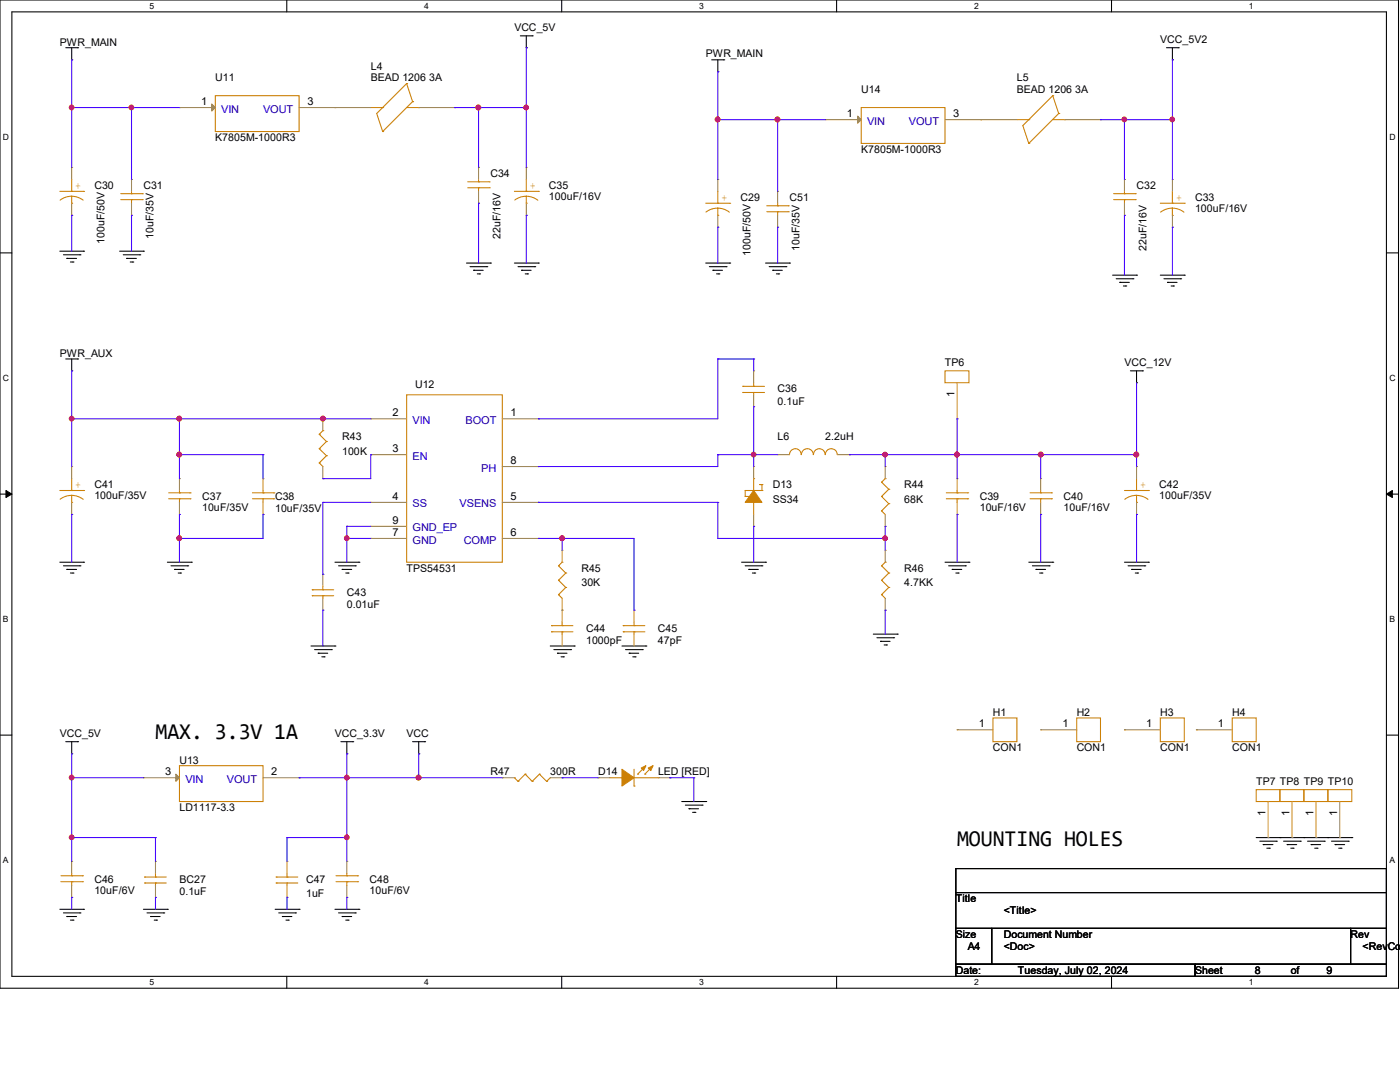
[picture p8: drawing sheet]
<svg xmlns="http://www.w3.org/2000/svg" width="279mm" height="216mm" viewBox="0 0 279 216" stroke-linecap="round" stroke-linejoin="round" font-family="sans-serif">
<path d="M0 0h279.1v197.2h-279.1zM2.4 2.4h274.3v192.4h-274.3z" fill="none" stroke="#000" stroke-width=".21"/>
<g fill="#fff">
<path d="M29.8 .3h.9v1.9h-.9z"/>
<path d="M29.8 195.1h.9v1.9h-.9z"/>
</g>
<path d="M57.2 0v2.4M57.2 194.8v2.4" fill="none" stroke="#000" stroke-width=".21"/>
<g fill="#fff">
<path d="M84.7 .3h.9v1.9h-.9z"/>
<path d="M84.7 195.1h.9v1.9h-.9z"/>
</g>
<path d="M112.1 0v2.4M112.1 194.8v2.4" fill="none" stroke="#000" stroke-width=".21"/>
<g fill="#fff">
<path d="M139.5 .3h1v1.9h-1z"/>
<path d="M139.5 195.1h1v1.9h-1z"/>
</g>
<path d="M167 0v2.4M167 194.8v2.4" fill="none" stroke="#000" stroke-width=".21"/>
<g fill="#fff">
<path d="M194.4 .3h.9v1.9h-.9z"/>
<path d="M194.4 195.1h.9v1.9h-.9z"/>
</g>
<path d="M221.8 0v2.4M221.8 194.8v2.4" fill="none" stroke="#000" stroke-width=".21"/>
<g fill="#fff">
<path d="M249.3 .3h.9v1.9h-.9z"/>
<path d="M249.3 195.1h.9v1.9h-.9z"/>
<path d="M.6 26.4h1.2v1.9h-1.2z"/>
<path d="M277.3 26.4h1.2v1.9h-1.2z"/>
<path d="M.6 74.5h1.2v1.9h-1.2z"/>
<path d="M277.3 74.5h1.2v1.9h-1.2z"/>
</g>
<path d="M0 50.5h2.4M276.7 50.5h2.4" fill="none" stroke="#000" stroke-width=".21"/>
<g fill="#fff">
<path d="M.6 122.6h1.1v1.9h-1.1z"/>
<path d="M277.3 122.6h1.1v1.9h-1.1z"/>
</g>
<path d="M0 98.6h2.4M276.7 98.6h2.4" fill="none" stroke="#000" stroke-width=".21"/>
<path d="M1.2 97.9l1.2 .7-1.2 .7zM276.7 98.6l1.2-.7v1.4z" fill="#000" stroke="#000" stroke-width=".2"/>
<g fill="#fff">
<path d="M.6 170.7h1.1v1.9h-1.1z"/>
<path d="M277.3 170.7h1.1v1.9h-1.1z"/>
</g>
<g fill="none" stroke="#000" stroke-width=".21">
<path d="M13.1 9.5h2.4M14.3 11.9h.1M14.3 9.5v2.4M15.5 9.5h.1M103.8 7.2h2.4M105 9.5h.1M105 7.2v2.3M106.2 7.2h.1M142 11.9h2.4M143.3 14.3h.1M143.3 11.9v2.4M144.4 11.9h.1"/>
<path d="M232.8 9.5h2.4M234 11.9h.1M234 9.5v2.4M235.2 9.5h.1M11.9 50.1h4.8M12.7 50.8h3.3M13.3 51.6h.1M13.3 51.6h2M14.1 52.3h.5M14.6 52.3h.1M16 50.8h.1M16.7 50.1h.1"/>
<path d="M23.9 50.1h4.7M24.6 50.8h3.3M25.3 51.6h.1M25.3 51.6h1.9M26 52.3h.5M26.5 52.3h.1M27.9 50.8h.1M28.6 50.1h.1M93.1 52.5h4.8M93.8 53.2h3.4M94.5 53.9h.1M94.5 53.9h1.9"/>
<path d="M95.2 54.7h.5M95.7 54.7h.1M97.2 53.2h.1M97.9 52.5h.1M102.7 52.5h4.7M103.4 53.2h3.3M104.1 53.9h.1M104.1 53.9h1.9M104.8 54.7h.5M105.3 54.7h.1M106.7 53.2h.1M107.4 52.5h.1"/>
<path d="M140.8 52.5h4.8M141.6 53.2h3.3M142.3 53.9h.1M142.3 53.9h1.9M143 54.7h.5M143.5 54.7h.1M144.9 53.2h.1M145.6 52.5h.1M152.8 52.5h4.8M153.5 53.2h3.3M154.2 53.9h.1M154.2 53.9h1.9"/>
<path d="M154.9 54.7h.5M155.4 54.7h.1M156.8 53.2h.1M157.6 52.5h.1M222 54.9h4.8M222.8 55.6h3.3M223.5 56.3h.1M223.5 56.3h1.9M224.2 57.1h.5M224.7 57.1h.1M226.1 55.6h.1M226.8 54.9h.1"/>
<path d="M231.6 54.9h4.7M232.3 55.6h3.3M233 56.3h.1M233 56.3h1.9M233.7 57.1h.5M234.2 57.1h.1M235.6 55.6h.1M236.3 54.9h.1M13.1 71.6h2.4M14.3 74h.1M14.3 71.6v2.4M15.5 71.6h.1"/>
<path d="M225.6 74h2.4M226.8 76.4h.1M226.8 74v2.4M228 74h.1M11.9 112.2h4.8M12.7 112.9h3.3M13.3 113.6h.1M13.3 113.6h2M14.1 114.3h.5M14.6 114.3h.1M16 112.9h.1M16.7 112.2h.1"/>
<path d="M33.4 112.2h4.8M34.1 112.9h3.4M34.8 113.6h.1M34.8 113.6h1.9M35.6 114.3h.4M36 114.3h.1M37.5 112.9h.1M38.2 112.2h.1M66.8 112.2h4.8M67.6 112.9h3.3M68.3 113.6h.1M68.3 113.6h1.9"/>
<path d="M69 114.3h.5M69.5 114.3h.1M70.9 112.9h.1M71.6 112.2h.1M148 112.2h4.8M148.7 112.9h3.4M149.4 113.6h.1M149.4 113.6h1.9M150.2 114.3h.4M150.6 114.3h.1M152.1 112.9h.1M152.8 112.2h.1"/>
<path d="M188.6 112.2h4.8M189.3 112.9h3.4M190 113.6h.1M190 113.6h1.9M190.8 114.3h.4M191.2 114.3h.1M192.7 112.9h.1M193.4 112.2h.1M205.3 112.2h4.8M206 112.9h3.4M206.8 113.6h.1M206.8 113.6h1.9"/>
<path d="M207.5 114.3h.4M207.9 114.3h.1M209.4 112.9h.1M210.1 112.2h.1M224.4 112.2h4.8M225.1 112.9h3.4M225.8 113.6h.1M225.8 113.6h2M226.6 114.3h.4M227 114.3h.1M228.5 112.9h.1M229.2 112.2h.1"/>
<path d="M62.1 128.9h4.7M62.8 129.6h3.3M63.5 130.3h.1M63.5 130.3h1.9M64.2 131.1h.5M64.7 131.1h.1M66.1 129.6h.1M66.8 128.9h.1M109.8 128.9h4.8M110.5 129.6h3.4M111.3 130.3h.1M111.3 130.3h1.9"/>
<path d="M112 131.1h.4M112.4 131.1h.1M113.9 129.6h.1M114.6 128.9h.1M124.1 128.9h4.8M124.8 129.6h3.4M125.6 130.3h.1M125.6 130.3h1.9M126.3 131.1h.4M126.7 131.1h.1M128.2 129.6h.1M128.9 128.9h.1"/>
<path d="M174.3 126.5h4.8M175 127.3h3.4M175.7 128h.1M175.7 128h1.9M176.4 128.7h.5M176.9 128.7h.1M178.4 127.3h.1M179.1 126.5h.1M0 146.7h2.4M13.1 148h2.4M14.3 150.4h.1M14.3 148v2.4"/>
<path d="M15.5 148h.1M68 148h2.4M69.2 150.4h.1M69.2 148v2.4M70.4 148h.1M82.3 148h2.5M83.6 150.4h.1M83.6 148v2.4M84.8 148h.1M136.1 159.9h4.7M140.8 159.9h.1M276.7 146.7h2.4"/>
<path d="M136.8 160.7h3.3M137.5 161.4h.1M137.5 161.4h1.9M138.2 162.1h.5M138.7 162.1h.1M140.1 160.7h.1M190.8 173.3h85.9v4.8h-85.9zM190.8 178.1h85.9v7.2h-85.9zM250.7 167.1h19.1M251.4 167.9h3.3M252.1 168.5h.1M252.1 168.5h1.9"/>
<path d="M252.8 169.2h.5M253.3 169.2h.1M254.7 167.9h.1M255.4 167.1h.1M256.2 167.9h3.3M256.9 168.5h.1M256.9 168.5h1.9M257.6 169.2h.5M258.1 169.2h.1M259.5 167.9h.1M260.2 167.1h.1M260.9 167.9h3.4"/>
<path d="M261.7 168.5h.1M261.7 168.5h1.9M262.4 169.2h.4M262.8 169.2h.1M264.3 167.9h.1M265 167.1h.1M265.7 167.9h3.4M266.4 168.5h.1M266.4 168.5h2M267.2 169.2h.4M267.6 169.2h.1M269.1 167.9h.1"/>
<path d="M269.8 167.1h.1M11.9 181.4h4.8M12.7 182.2h3.3M13.3 182.9h.1M13.3 182.9h2M14.1 183.6h.5M14.6 183.6h.1M16 182.2h.1M16.7 181.4h.1M28.6 181.4h4.8M29.3 182.2h3.4M30.1 182.9h.1"/>
<path d="M30.1 182.9h1.9M30.8 183.6h.4M31.2 183.6h.1M32.7 182.2h.1M33.4 181.4h.1M54.9 181.4h4.8M55.6 182.2h3.4M56.3 182.9h.1M56.3 182.9h2M57.1 183.6h.4M57.5 183.6h.1M59 182.2h.1"/>
<path d="M59.7 181.4h.1M66.8 181.4h4.8M67.6 182.2h3.3M68.3 182.9h.1M68.3 182.9h1.9M69 183.6h.5M69.5 183.6h.1M70.9 182.2h.1M71.6 181.4h.1M190.8 185.3h7.1v7.1h-7.1zM190.8 192.4h47.7v2.4h-47.7zM197.9 185.3h71.6v7.1h-71.6z"/>
<path d="M238.5 192.4h38.2v2.4h-38.2zM269.5 185.3h7.2v7.1h-7.2z"/>
</g>
<g fill="none" stroke="#cc8006" stroke-width=".21">
<path d="M43 19.1h16.7v7.1h-16.7zM81.2 16.7h.1M81.2 16.7l-6 5.9 1.2 3.6M81.2 16.7l1.1 3.6M210.1 19.1h.1M210.1 19.1l-6 6 1.2 3.5M210.1 19.1l1.2 3.5M11.9 38.2h4.8M14.3 38.2h.1M14.3 39.2l1.4 .3 .9 .4M14.3 39.2l-1 .1-1.3 .6M14.3 35.8v2.4"/>
<path d="M14.3 39.2v1.4M16.7 38.2h.1M24.1 39.8h4.3M24.1 38.7h4.3M26.2 38.7h.1M26.2 39.8h.1M26.2 38.2v.5M26.2 39.8v.8M28.4 39.8h.1M28.4 38.7h.1M74 21.5h2.4M76.4 26.2h.1"/>
<path d="M76.4 21.5h.1M81.2 21.5h2.4M82.3 20.3h.1M82.3 20.3l-5.9 5.9M83.6 21.5h.1M93.3 37.5h4.3M93.3 36.3h4.3M95.5 36.3h.1M95.5 37.5h.1M95.5 35.8v.5M95.5 37.5v.7M97.6 37.5h.1"/>
<path d="M97.6 36.3h.1M102.7 38.2h4.7M105 38.2h.1M105 39.2l1.5 .3 .8 .5M105 39.2l-1 .1-1.3 .6M105 35.8v2.4M105 39.2v1.4M107.4 38.2h.1M143.3 38.2v2.4M171.9 21.5h16.7v7.1h-16.7zM202.9 23.9h2.4M205.3 28.6h.1"/>
<path d="M205.3 23.9h.1M210.1 23.9h2.4M211.3 22.6h.1M211.3 22.6l-6 6M212.5 23.9h.1M222.2 39.8h4.4M222.2 38.7h4.4M224.4 38.7h.1M224.4 39.8h.1M224.4 38.2v.5M224.4 39.8v.8M226.6 39.8h.1"/>
<path d="M226.6 38.7h.1M234 38.2v2.4M14.3 40.6h.1M105 40.6h.1M140.8 40.6h4.8M143.3 43h.1M143.3 40.6h.1M143.3 41.5l.9 .2 1.4 .6M143.3 41.5l-1.1 .2-1.3 .6M143.3 41.5v1.5M145.6 40.6h.1M153 42.2h4.3"/>
<path d="M153 41.1h4.3M155.2 41.1h.1M155.2 42.2h.1M155.2 40.6v.5M155.2 42.2v.8M157.3 42.2h.1M157.3 41.1h.1M231.6 40.6h4.7M234 43h.1M234 40.6h.1M234 41.5l1.4 .3 .9 .5M234 41.5l-1 .2-1.4 .6"/>
<path d="M234 41.5v1.5M236.3 40.6h.1M81.2 78.8h19v33.4h-19zM148.3 77.1h.1M148.3 78.3h.1M148.3 77.1h4.3M148.3 78.3h4.3M150.4 78.3h.1M150.4 77.1h.1M150.4 76.4v.7M150.4 78.3v.5M188.6 74h4.8v2.4h-4.8z"/>
<path d="M11.9 97.9h4.8M14.3 97.9h.1M14.3 98.8l1.4 .3 .9 .5M14.3 98.8l-1 .2-1.3 .6M14.3 95.5v2.4M14.3 98.8v1.4M16.7 97.9h.1M33.7 99.5h4.2M33.7 98.3h4.2M35.8 98.3h.1M35.8 99.5h.1M35.8 97.9v.4"/>
<path d="M35.8 99.5v.7M37.9 99.5h.1M37.9 98.3h.1M50.4 99.5h4.3M50.4 98.3h4.3M52.5 98.3h.1M52.5 99.5h.1M52.5 97.9v.4M52.5 99.5v.7M54.7 99.5h.1M54.7 98.3h.1M63.7 92.4h.1"/>
<path d="M63.7 89.5h.1M63.7 86.7h.1M63.7 92.4l.7 .7M63.7 89.5l1.5 1.4M63.7 86.7l1.5 1.4M64.4 85.9h.1M64.4 85.9l-.7 .8M65.2 90.9h.1M65.2 88.1h.1M65.2 90.9l-1.5 1.5M65.2 88.1l-1.5 1.4M148.7 99.1h.1"/>
<path d="M148.7 99.1h.5M149.2 99.1h.1M150.4 95.5h.1M150.4 95.5v2.4M151.6 96.7h.1M151.6 96.7h.5M152.1 97.9h.1M152.1 96.7h.1M152.1 97.9h-3.4v1.2M152.1 96.7v1.2M157.6 90.7a1.16 1.16 0 0 1 1.1-1.2 1.16 1.16 0 0 1 1.2 1.2M159.9 90.7a1.19 1.19 0 0 1 1.2-1.2 1.19 1.19 0 0 1 1.2 1.2"/>
<path d="M162.3 90.7a1.16 1.16 0 0 1 1.2-1.2 1.16 1.16 0 0 1 1.2 1.2 1.21 1.21 0 0 1 1.2-1.2 1.21 1.21 0 0 1 1.2 1.2M175.9 99.1h.1M175.9 96.2h.1M175.9 99.1l1.5 1.4M175.9 96.2l1.5 1.4M176.7 95.5h.1M176.7 95.5l-.8 .7M177.4 97.6h.1M177.4 97.6l-1.5 1.5M188.8 99.5h4.3M188.8 98.3h4.3M191 98.3h.1"/>
<path d="M191 99.5h.1M191 97.9v.4M191 99.5v.7M193.1 99.5h.1M193.1 98.3h.1M205.6 99.5h4.2M205.6 98.3h4.2M207.7 98.3h.1M207.7 99.5h.1M207.7 97.9v.4M207.7 99.5v.7M209.8 99.5h.1"/>
<path d="M209.8 98.3h.1M224.4 97.9h4.8M226.8 97.9h.1M226.8 98.8l1 .2 1.3 .6M226.8 98.8l-1 .2-1.3 .6M226.8 95.5v2.4M226.8 98.8v1.4M229.2 97.9h.1M14.3 100.2h.1M62.3 117.7h.1M62.3 118.9h.1M62.3 117.7h4.3"/>
<path d="M62.3 118.9h4.3M64.4 118.9h.1M64.4 117.7h.1M64.4 117v.7M64.4 118.9v.5M111.5 118.7h.1M111.5 115.8h.1M111.5 112.9h.1M111.5 118.7l.7 .7M111.5 115.8l1.4 1.4M111.5 112.9l1.4 1.4M112.2 112.2h.1"/>
<path d="M112.2 112.2l-.7 .7M112.9 117.2h.1M112.9 114.3h.1M112.9 117.2l-1.4 1.5M112.9 114.3l-1.4 1.5M150.4 100.2h.1M150.4 100.2v2.5M175.9 101.9h.1M175.9 118.7h.1M175.9 115.8h.1M175.9 112.9h.1M175.9 101.9l.8 .8"/>
<path d="M175.9 118.7l.8 .7M175.9 115.8l1.5 1.4M175.9 112.9l1.5 1.4M176.7 112.2h.1M176.7 112.2l-.8 .7M177.4 100.5h.1M177.4 117.2h.1M177.4 114.3h.1M177.4 100.5l-1.5 1.4M177.4 117.2l-1.5 1.5M177.4 114.3l-1.5 1.5M226.8 100.2h.1"/>
<path d="M110.1 124.8h.1M110.1 126.1h.1M110.1 124.8h4.2M110.1 126.1h4.2M112.2 126.1h.1M112.2 124.8h.1M112.2 124.1v.7M112.2 126.1v.4M124.4 124.8h.1M124.4 126.1h.1M124.4 124.8h4.3M124.4 126.1h4.3"/>
<path d="M126.5 126.1h.1M126.5 124.8h.1M126.5 124.1v.7M126.5 126.1v.4M35.8 152.8h16.7v7.1h-16.7zM102.7 155.2h.1M102.7 155.2l.7 .7M103.4 155.9h.1M104.8 154.5h.1M104.8 154.5l1.4 1.4M104.8 154.5l-1.4 1.4M106.2 155.9h.1"/>
<path d="M107.7 154.5h.1M107.7 154.5l1.4 1.4M107.7 154.5l-1.5 1.4M109.1 155.9h.1M109.8 155.2l-.7 .7M121.8 155.2h2.3M124.1 155.2h.1M126.5 156.8h.1M126.5 153.5v3.3M126.5 155.2h4.8M127.3 154.5h.1M128.7 154.5h.1"/>
<path d="M128.7 153l-1.4 1.5M130.1 153l-1.4 1.5M131.3 155.2h.1M198.2 143.3h4.7v4.7h-4.7zM214.9 143.3h4.7v4.7h-4.7zM231.6 143.3h4.7v4.7h-4.7zM245.9 143.3h4.8v4.7h-4.8zM250.7 157.6h4.7v2.3h-4.7zM255.4 157.6h4.8v2.3h-4.8zM260.2 157.6h4.8v2.3h-4.8zM265 157.6h4.8v2.3h-4.8zM12.1 175.9h4.4"/>
<path d="M12.1 174.8h4.4M14.3 174.8h.1M14.3 175.9h.1M14.3 174.3v.5M14.3 175.9v.8M16.5 175.9h.1M16.5 174.8h.1M28.9 175h.1M28.9 176.2h.1M28.9 175h4.3M28.9 176.2h4.3M31 176.2h.1"/>
<path d="M31 175h.1M31 174.3v.7M31 176.2v.5M55.1 175h.1M55.1 176.2h.1M55.1 175h4.3M55.1 176.2h4.3M57.3 176.2h.1M57.3 175h.1M57.3 174.3v.7M57.3 176.2v.5M67.1 175.9h4.3"/>
<path d="M67.1 174.8h4.3M69.2 174.8h.1M69.2 175.9h.1M69.2 174.3v.5M69.2 175.9v.8M71.4 175.9h.1M71.4 174.8h.1"/>
</g>
<g fill="none" stroke="#a84" stroke-width=".21">
<path d="M14.3 33.4h.1M14.3 33.4v2.4M26.2 35.8h.1M26.2 35.8v2.4M35.8 21.5h.1M35.8 21.5h7.2M59.7 21.5h14.3M66.8 21.5h.1M83.6 21.5h7.1M90.7 21.5h.1M95.5 33.4h.1M95.5 33.4v2.4"/>
<path d="M95.5 38.2v2.4M105 33.4h.1M105 33.4v2.4M143.3 35.8h.1M143.3 35.8v2.4M155.2 38.2h.1M155.2 38.2v2.4M164.7 23.9h.1M164.7 23.9h7.2M188.6 23.9h14.3M195.7 23.9h.1M212.5 23.9h7.1"/>
<path d="M219.6 23.9h.1M224.4 35.8h.1M224.4 35.8v2.4M234 35.8h.1M234 35.8v2.4M14.3 43h.1M14.3 40.6v2.4M26.2 43h.1M26.2 40.6v2.4M95.5 40.6h.1M105 43h.1M105 40.6v2.4"/>
<path d="M143.3 45.3h.1M143.3 43v2.3M155.2 45.3h.1M155.2 43v2.3M224.4 43h.1M224.4 40.6v2.4M234 45.3h.1M234 43v2.3M150.4 74h.1M150.4 74v2.4M150.4 78.8v2.4M191 76.4v7.2"/>
<path d="M14.3 93.1h.1M14.3 93.1v2.4M35.8 95.5h.1M35.8 95.5v2.4M52.5 95.5h.1M52.5 95.5v2.4M64.4 95.5h.1M64.4 83.6h.1M64.4 83.6v2.3M64.4 93.1v2.4M74 90.7h.1M74 83.6h.1"/>
<path d="M74 90.7h7.2M74 83.6h7.2M100.2 93.1h7.2M100.2 83.6h7.2M107.4 93.1h.1M107.4 83.6h.1M150.4 81.2h.1M150.4 93.1h.1M150.4 93.1v2.4M155.2 90.7h.1M155.2 90.7h2.4M167.1 90.7h2.4"/>
<path d="M169.5 90.7h.1M176.7 93.1h.1M176.7 93.1v2.4M191 95.5h.1M191 83.6h.1M191 95.5v2.4M207.7 95.5h.1M207.7 95.5v2.4M226.8 93.1h.1M226.8 93.1v2.4M14.3 102.7h.1M14.3 100.2v2.5"/>
<path d="M35.8 102.7h.1M35.8 100.2v2.5M52.5 102.7h.1M52.5 100.2v2.5M64.4 114.6h.1M64.4 114.6v2.4M64.4 119.4v2.4M74 107.4h.1M74 100.2h.1M74 105h.1M74 107.4h7.2M74 100.2h7.2"/>
<path d="M74 105h7.2M100.2 107.4h7.2M100.2 100.2h7.2M107.4 100.2h.1M107.4 107.4h.1M112.2 109.8h.1M112.2 109.8v2.4M112.2 119.4v4.7M150.4 105h.1M150.4 102.7v2.3M176.7 105h.1M176.7 109.8h.1"/>
<path d="M176.7 102.7v2.3M176.7 109.8v2.4M176.7 119.4v2.4M191 102.7h.1M191 100.2v2.5M207.7 102.7h.1M207.7 100.2v2.5M226.8 102.7h.1M226.8 100.2v2.5M64.4 121.8h.1M112.2 128.9h.1M112.2 121.8h.1"/>
<path d="M112.2 126.5v2.4M126.5 128.9h.1M126.5 121.8h.1M126.5 121.8v2.3M126.5 126.5v2.4M176.7 121.8h.1M28.6 155.2h.1M28.6 155.2h7.2M52.5 155.2h7.2M59.7 155.2h.1M100.2 155.2h.1M100.2 155.2h2.5"/>
<path d="M109.8 155.2h2.4M112.2 155.2h.1M119.4 155.2h.1M119.4 155.2h2.4M131.3 155.2h2.4M133.7 155.2h.1M191 145.6h.1M191 145.6h7.2M207.7 145.6h.1M207.7 145.6h7.2M224.4 145.6h.1M224.4 145.6h7.2"/>
<path d="M238.8 145.6h.1M238.8 145.6h7.1M253.1 159.9v7.2M257.9 159.9v7.2M262.6 159.9v7.2M267.4 159.9v7.2M14.3 171.9h.1M14.3 179.1h.1M14.3 171.9v2.4M14.3 176.7v2.4M31 179.1h.1M31 171.9h.1"/>
<path d="M31 171.9v2.4M31 176.7v2.4M57.3 179.1h.1M57.3 171.9h.1M57.3 171.9v2.4M57.3 176.7v2.4M69.2 171.9h.1M69.2 179.1h.1M69.2 171.9v2.4M69.2 176.7v2.4M253.1 167.1h.1M257.9 167.1h.1"/>
<path d="M262.6 167.1h.1M267.4 167.1h.1"/>
</g>
<g fill="#a84" stroke="#a84" stroke-width=".21">
<path d="M42.2 20.7l.8 .8-.8 .7z"/>
<path d="M171.2 23.2l.7 .7-.7 .7z"/>
<path d="M35.1 154.5l.7 .7-.7 .7z"/>
</g>
<g fill="#cc8006" stroke="#cc8006" stroke-width=".21">
<path d="M124.1 153.5l2.4 1.7-2.4 1.6z" fill-rule="evenodd"/>
<path d="M129.4 153.2l.9-.4-.4 1z" fill-rule="evenodd"/>
<path d="M128 153.2l.9-.4-.5 1z" fill-rule="evenodd"/>
<path d="M150.4 97.9l1.7 2.3h-3.4z" fill-rule="evenodd"/>
</g>
<g fill="none" stroke="#4200ff" stroke-width=".21">
<path d="M14.3 11.9h.1M14.3 11.9v21.5M105 9.5h.1M105 9.5v23.9M143.3 14.3h.1M143.3 14.3v21.5M234 11.9h.1M234 11.9v23.9M14.3 21.5h.1M14.3 21.5h21.5M26.2 21.5h.1M26.2 21.5v14.3"/>
<path d="M90.7 21.5h.1M90.7 21.5h14.3M95.5 21.5h.1M95.5 21.5v11.9M105 21.5h.1M143.3 23.9h.1M143.3 23.9h21.4M155.2 23.9h.1M155.2 23.9v14.3M219.6 23.9h.1M219.6 23.9h14.4M224.4 23.9h.1"/>
<path d="M224.4 23.9v11.9M234 23.9h.1M14.3 43h.1M14.3 43v7.1M26.2 43h.1M26.2 43v7.1M95.5 40.6h.1M95.5 40.6v11.9M105 43h.1M105 43v9.5M143.3 45.3h.1M143.3 45.3v7.2"/>
<path d="M155.2 45.3h.1M155.2 45.3v7.2M224.4 43h.1M224.4 43v11.9M234 45.3h.1M234 45.3v9.6M14.3 74h.1M14.3 74v19.1M143.3 71.6h.1M143.3 71.6h7.1M143.3 71.6v12h-35.9M150.4 71.6h.1"/>
<path d="M150.4 71.6v2.4M226.8 76.4v16.7M14.3 83.6h.1M14.3 83.6h59.7M35.8 83.6h.1M35.8 90.7h.1M35.8 83.6v11.9M35.8 90.7h16.7M52.5 90.7h.1M52.5 90.7v4.8M64.4 83.6h.1M64.4 95.5h.1"/>
<path d="M74 90.7h.1M74 90.7v4.8h-9.6M107.4 83.6h.1M107.4 93.1h.1M143.3 90.7h.1M143.3 90.7v2.4h-35.9M143.3 90.7h11.9M150.4 81.2h.1M150.4 90.7h.1M150.4 81.2v11.9M169.5 90.7h.1M169.5 90.7h57.3"/>
<path d="M176.7 90.7h.1M176.7 90.7v2.4M191 83.6h.1M191 90.7h.1M191 83.6v11.9M207.7 90.7h.1M207.7 90.7v4.8M226.8 90.7h.1M14.3 102.7h.1M14.3 102.7v9.5M35.8 102.7h.1M35.8 107.4h.1"/>
<path d="M35.8 102.7v9.5M52.5 102.7h.1M52.5 102.7v4.7h-16.7M64.4 100.2h.1M64.4 114.6h.1M64.4 100.2h9.6M64.4 100.2v14.4M69.2 105h.1M69.2 107.4h.1M69.2 105v7.2M69.2 105h4.8M69.2 107.4h4.8"/>
<path d="M107.4 100.2h.1M107.4 107.4h.1M107.4 100.2h35.9M107.4 107.4h19.1v14.4M112.2 107.4h.1M112.2 107.4v2.4M143.3 100.2h.1M143.3 107.4h.1M143.3 100.2v7.2M143.3 107.4h33.4M150.4 105h.1M150.4 105v7.2"/>
<path d="M176.7 105h.1M176.7 107.4h.1M176.7 105v4.8M191 102.7h.1M191 102.7v9.5M207.7 102.7h.1M207.7 102.7v9.5M226.8 102.7h.1M226.8 102.7v9.5M64.4 121.8h.1M64.4 121.8v7.1M126.5 121.8h.1"/>
<path d="M176.7 121.8h.1M176.7 121.8v4.7M14.3 150.4h.1M14.3 155.2h.1M14.3 150.4v21.5M14.3 155.2h14.3M59.7 155.2h.1M59.7 155.2h40.5M69.2 150.4h.1M69.2 155.2h.1M69.2 150.4v21.5M83.6 150.4h.1"/>
<path d="M83.6 155.2h.1M83.6 150.4v4.8M112.2 155.2h.1M112.2 155.2h7.2M133.7 155.2h.1M133.7 155.2h4.8M138.5 155.2h.1M138.5 155.2v4.7M14.3 167.1h.1M14.3 179.1h.1M14.3 179.1v2.3M14.3 167.1h16.7"/>
<path d="M31 167.1h.1M31 179.1h.1M31 167.1v4.8M31 179.1v2.3M57.3 167.1h.1M57.3 179.1h.1M57.3 167.1h11.9M57.3 167.1v4.8M57.3 179.1v2.3M69.2 167.1h.1M69.2 179.1h.1M69.2 179.1v2.3"/>
</g>
<g fill="#f00" stroke="#f00" stroke-width=".21">
<circle cx="14.3" cy="21.4" r=".44"/>
<circle cx="26.2" cy="21.4" r=".44"/>
<circle cx="105" cy="21.4" r=".44"/>
<circle cx="14.3" cy="155.2" r=".44"/>
<circle cx="83.5" cy="155.2" r=".47"/>
<circle cx="69.2" cy="155.2" r=".44"/>
<circle cx="14.3" cy="167.1" r=".44"/>
<circle cx="69.2" cy="167.1" r=".44"/>
<circle cx="95.5" cy="21.4" r=".47"/>
<circle cx="14.3" cy="83.5" r=".44"/>
<circle cx="150.4" cy="90.7" r=".44"/>
<circle cx="35.8" cy="83.5" r=".47"/>
<circle cx="64.4" cy="83.5" r=".47"/>
<circle cx="35.8" cy="90.7" r=".47"/>
<circle cx="176.6" cy="90.7" r=".44"/>
<circle cx="191" cy="90.7" r=".47"/>
<circle cx="226.8" cy="90.7" r=".47"/>
<circle cx="207.7" cy="90.7" r=".47"/>
<circle cx="35.8" cy="107.4" r=".47"/>
<circle cx="69.2" cy="107.4" r=".44"/>
<circle cx="112.2" cy="107.4" r=".47"/>
<circle cx="176.6" cy="107.4" r=".44"/>
<circle cx="143.2" cy="23.8" r=".47"/>
<circle cx="155.2" cy="23.8" r=".47"/>
<circle cx="224.4" cy="23.8" r=".44"/>
<circle cx="234" cy="23.8" r=".44"/>
</g>
<g font-size="4.5">
<text x="31" y="147.4">MAX. 3.3V 1A</text>
<text x="191" y="168.9">MOUNTING HOLES</text>
</g>
<g font-size="2.2">
<text x="40.1" y="21">1</text>
<text x="61.3" y="21">3</text>
<text x="169" y="23.4">1</text>
<text x="190.2" y="23.4">3</text>
<text x="78.3" y="83.1">2</text>
<text x="101.9" y="83.1">1</text>
<text x="190.5" y="79.2" transform="rotate(-90 190.5 79.2)">1</text>
<text x="78.3" y="90.2">3</text>
<text x="101.9" y="92.6">8</text>
<text x="78.3" y="99.7">4</text>
<text x="101.9" y="99.7">5</text>
<text x="78.3" y="106.9">7</text>
<text x="78.3" y="104.5">9</text>
<text x="101.9" y="106.9">6</text>
<text x="195.3" y="145.1">1</text>
<text x="212" y="145.1">1</text>
<text x="228.7" y="145.1">1</text>
<text x="243.1" y="145.1">1</text>
<text x="33" y="154.7">3</text>
<text x="54.1" y="154.7">2</text>
<text x="252.6" y="162.8" transform="rotate(-90 252.6 162.8)">1</text>
<text x="257.3" y="162.8" transform="rotate(-90 257.3 162.8)">1</text>
<text x="262.1" y="162.8" transform="rotate(-90 262.1 162.8)">1</text>
<text x="266.9" y="162.8" transform="rotate(-90 266.9 162.8)">1</text>
</g>
<g font-size="2.2" fill="#00c">
<text x="44.2" y="22.5">VIN</text>
<text x="52.5" y="22.5">VOUT</text>
<text x="173.1" y="24.9">VIN</text>
<text x="181.4" y="24.9">VOUT</text>
<text x="82.3" y="84.6">VIN</text>
<text x="92.9" y="84.6">BOOT</text>
<text x="82.3" y="91.7">EN</text>
<text x="96.1" y="94.1">PH</text>
<text x="82.3" y="101.3">SS</text>
<text x="91.7" y="101.3">VSENS</text>
<text x="82.3" y="106">GND_EP</text>
<text x="82.3" y="108.5">GND</text>
<text x="92.5" y="108.5">COMP</text>
<text x="37" y="156.2">VIN</text>
<text x="45.3" y="156.2">VOUT</text>
</g>
<g font-size="2.1">
<text x="11.9" y="9.1">PWR_MAIN</text>
<text x="102.7" y="6.2">VCC_5V</text>
<text x="140.8" y="11.5">PWR_MAIN</text>
<text x="231.6" y="8.6">VCC_5V2</text>
<text x="43" y="16.3">U11</text>
<text x="74" y="13.9">L4</text>
<text x="74" y="16.3">BEAD 1206 3A</text>
<text x="202.9" y="16.3">L5</text>
<text x="171.9" y="18.6">U14</text>
<text x="202.9" y="18.6">BEAD 1206 3A</text>
<text x="43" y="28.2">K7805M-1000R3</text>
<text x="97.9" y="35.3">C34</text>
<text x="171.9" y="30.6">K7805M-1000R3</text>
<text x="18.8" y="37.8">C30</text>
<text x="28.6" y="37.8">C31</text>
<text x="109.6" y="37.8">C35</text>
<text x="109.6" y="39.9">100uF/16V</text>
<text x="147.8" y="40.1">C29</text>
<text x="157.6" y="40.1">C51</text>
<text x="226.8" y="37.8">C32</text>
<text x="238.5" y="40.1">C33</text>
<text x="30.6" y="47.8" transform="rotate(-90 30.6 47.8)">10uF/35V</text>
<text x="99.9" y="47.8" transform="rotate(-90 99.9 47.8)">22uF/16V</text>
<text x="238.5" y="42.3">100uF/16V</text>
<text x="20.8" y="48.7" transform="rotate(-90 20.8 48.7)">100uF/50V</text>
<text x="149.8" y="51.1" transform="rotate(-90 149.8 51.1)">100uF/50V</text>
<text x="159.6" y="50.1" transform="rotate(-90 159.6 50.1)">10uF/35V</text>
<text x="228.8" y="50.1" transform="rotate(-90 228.8 50.1)">22uF/16V</text>
<text x="11.9" y="71.2">PWR_AUX</text>
<text x="82.8" y="77.4">U12</text>
<text x="188.6" y="73.1">TP6</text>
<text x="224.4" y="73.1">VCC_12V</text>
<text x="155.2" y="78.3">C36</text>
<text x="155.2" y="80.7">0.1uF</text>
<text x="68.3" y="87.9">R43</text>
<text x="155.2" y="87.9">L6</text>
<text x="164.7" y="87.9">2.2uH</text>
<text x="68.3" y="90.8">100K</text>
<text x="18.8" y="97.5">C41</text>
<text x="18.8" y="99.6">100uF/35V</text>
<text x="40.3" y="99.8">C37</text>
<text x="40.3" y="102">10uF/35V</text>
<text x="54.9" y="99.8">C38</text>
<text x="154.2" y="97.5">D13</text>
<text x="154.2" y="100.3">SS34</text>
<text x="180.5" y="97.5">R44</text>
<text x="180.5" y="100.3">68K</text>
<text x="195.5" y="99.8">C39</text>
<text x="195.5" y="102">10uF/16V</text>
<text x="212.3" y="99.8">C40</text>
<text x="212.3" y="102">10uF/16V</text>
<text x="231.3" y="97.5">C42</text>
<text x="231.3" y="99.6">100uF/35V</text>
<text x="54.9" y="102.2">10uF/35V</text>
<text x="69.2" y="118.9">C43</text>
<text x="81.2" y="114.1">TPS54531</text>
<text x="116" y="114.1">R45</text>
<text x="116" y="117">30K</text>
<text x="180.5" y="114.1">R46</text>
<text x="180.5" y="117">4.7KK</text>
<text x="69.2" y="121.3">0.01uF</text>
<text x="117" y="126.1">C44</text>
<text x="117" y="128.5">1000pF</text>
<text x="131.3" y="126.1">C45</text>
<text x="131.3" y="128.5">47pF</text>
<text x="198.2" y="142.8">H1</text>
<text x="214.9" y="142.8">H2</text>
<text x="231.6" y="142.8">H3</text>
<text x="245.9" y="142.8">H4</text>
<text x="11.9" y="147.1">VCC_5V</text>
<text x="66.8" y="147.1">VCC_3.3V</text>
<text x="81.2" y="147.1">VCC</text>
<text x="198.2" y="149.9">CON1</text>
<text x="214.9" y="149.9">CON1</text>
<text x="231.6" y="149.9">CON1</text>
<text x="245.9" y="149.9">CON1</text>
<text x="35.8" y="152.4">U13</text>
<text x="97.9" y="154.7">R47</text>
<text x="109.8" y="154.7">300R</text>
<text x="119.4" y="154.7">D14</text>
<text x="131.3" y="154.7">LED [RED]</text>
<text x="35.8" y="161.9">LD1117-3.3</text>
<text x="250.7" y="156.6">TP7 TP8 TP9 TP10</text>
<text x="18.8" y="176.2">C46</text>
<text x="18.8" y="178.4">10uF/6V</text>
<text x="35.8" y="176.2">BC27</text>
<text x="35.8" y="178.6">0.1uF</text>
<text x="61.1" y="176.2">C47</text>
<text x="61.1" y="179.1">1uF</text>
<text x="73.7" y="176.2">C48</text>
<text x="73.7" y="178.4">10uF/6V</text>
<text x="190.8" y="180">Title</text>
<text x="200.3" y="182.4">&lt;Title&gt;</text>
<text x="190.8" y="187.2">Size</text>
<text x="193.1" y="189.6">A4</text>
<text x="200.3" y="187.2">Document Number</text>
<text x="200.3" y="189.6">&lt;Doc&gt;</text>
<text x="269.5" y="187.2">Rev</text>
<text x="271.9" y="189.6">&lt;RevCod</text>
<text x="190.8" y="194.4">Date:</text>
<text x="203.2" y="194.4">Tuesday, July 02, 2024</text>
<text x="238.5" y="194.4">Sheet</text>
<text x="250.4" y="194.4">8</text>
<text x="257.6" y="194.4">of</text>
<text x="264.7" y="194.4">9</text>
</g>
<g font-size="2.1" fill="#cc8006">
<text x="15" y="37.7">+</text>
<text x="105.7" y="37.7">+</text>
<text x="144" y="40.1">+</text>
<text x="234.7" y="40.1">+</text>
<text x="15" y="97.4">+</text>
<text x="227.5" y="97.4">+</text>
</g>
<g font-size="1.7">
<text x="29.8" y="1.8">5</text>
<text x="84.7" y="1.8">4</text>
<text x="139.5" y="1.8">3</text>
<text x="194.4" y="1.8">2</text>
<text x="249.3" y="1.8">1</text>
<text x=".6" y="27.9">D</text>
<text x="277.3" y="27.9">D</text>
<text x=".6" y="76">C</text>
<text x="277.3" y="76">C</text>
<text x=".6" y="124.2">B</text>
<text x="277.3" y="124.2">B</text>
<text x=".6" y="172.3">A</text>
<text x="277.3" y="172.3">A</text>
<text x="29.8" y="196.6">5</text>
<text x="84.7" y="196.6">4</text>
<text x="139.5" y="196.6">3</text>
<text x="194.4" y="196.6">2</text>
<text x="249.3" y="196.6">1</text>
</g>
</svg>
